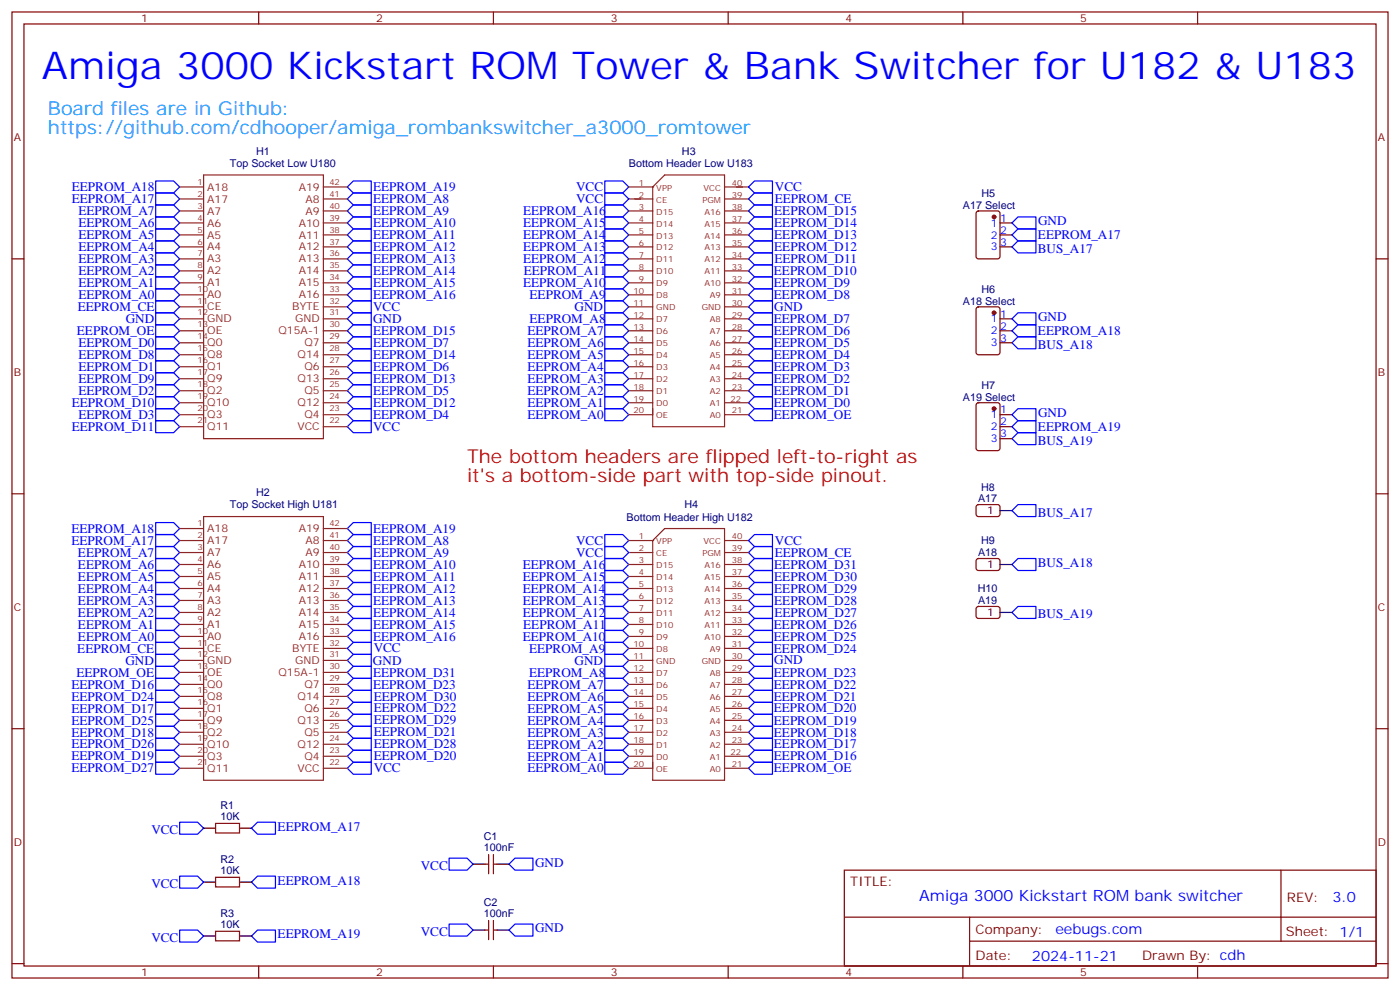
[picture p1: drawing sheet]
<svg xmlns="http://www.w3.org/2000/svg" width="412mm" height="291mm" viewBox="0 0 412 291" stroke-linecap="round" stroke-linejoin="round" font-family="sans-serif">
<g fill="none" stroke="#870000" stroke-width=".35">
<path d="M3.5 3.5h405.4v284.4h-405.4zM7.1 7.1h398.2v277.2h-398.2zM76.2 3.5v3.6M145.3 3.5v3.6M214.5 3.5v3.6M283.6 3.5v3.6M352.8 3.5v3.6M3.5 76.2h3.6M287.7 62.3l.5-.2h5.7l.6 .4 .1 13-.5 .6-5.9 .1-.6-.5-.1-12.9zM294.6 65.6h3.5M294.6 69.1h3.5M294.6 72.7h3.5"/>
<path d="M405.3 76.2h3.6M287.7 90.5l.5-.2h5.7l.6 .4 .1 13-.5 .7h-5.9l-.6-.4-.1-13zM294.6 93.8h3.5M294.6 97.4h3.5M287.7 118.7l.5-.2h5.7l.6 .5 .1 12.9-.5 .7h-5.9l-.6-.4-.1-13zM294.6 100.9h3.5M294.6 122.1h3.5M294.6 125.6h3.5M294.6 129.1h3.5M3.5 145.3h3.6M287.7 148.7l.5-.2 5.9 .1 .5 .6-.1 2.4-.6 .4h-6l-.4-.7v-2.1zM405.3 145.3h3.6"/>
<path d="M287.7 164.6l.5-.2h5.9l.5 .7-.1 2.4-.6 .4h-6l-.4-.7v-2.1zM287.7 178.7l.5-.2 5.9 .1 .5 .6-.1 2.4-.6 .4h-6l-.4-.7v-2.1zM3.5 214.5h3.6M405.3 214.5h3.6M63.5 258.2h7.1v2.9h-7.1zM63.5 242.4h7.1v2.8h-7.1zM248.7 256.1h156.6v28.2h-156.6zM377.3 256.1v20.9M63.5 274.1h7.1v2.8h-7.1zM248.7 270h156.5M285.6 277h119.6M285.6 270v14.1"/>
<path d="M3.5 283.6h3.6M76.2 284.3v3.6M145.3 284.3v3.6M214.5 284.3v3.6M283.6 284.3v3.6M352.8 284.3v3.6M405.3 283.6h3.6"/>
</g>
<g fill="none" stroke="#00f" stroke-width=".35">
<path d="M45.9 53.3h5.3l1.7 1.7-1.7 1.8h-5.3zM45.9 56.8h5.3l1.7 1.8-1.7 1.7h-5.3zM104.1 53.3h5.3v3.5h-5.3l-1.8-1.8zM104.1 56.8h5.3v3.5h-5.3l-1.8-1.7zM178.2 53.3h5.2l1.8 1.7-1.8 1.8h-5.2zM220.5 58.6l1.7-1.8h5.3v3.5h-5.3zM45.9 60.3h5.3l1.7 1.8-1.7 1.8h-5.3zM45.9 63.9h5.3l1.7 1.7-1.7 1.8h-5.3zM45.9 67.4h5.3l1.7 1.7-1.7 1.8h-5.3zM45.9 70.9h5.3l1.7 1.8-1.7 1.7h-5.3zM45.9 74.4h5.3l1.7 1.8-1.7 1.8h-5.3zM45.9 78h5.3l1.7 1.7-1.7 1.8h-5.3z"/>
<path d="M104.1 60.3h5.3v3.6h-5.3l-1.8-1.8zM104.1 63.9h5.3v3.5h-5.3l-1.8-1.8zM104.1 67.4h5.3v3.5h-5.3l-1.8-1.8zM104.1 70.9h5.3v3.5h-5.3l-1.8-1.7zM104.1 74.4h5.3v3.6h-5.3l-1.8-1.8zM104.1 78h5.3v3.5h-5.3l-1.8-1.8zM178.2 60.3h5.2l1.8 1.8-1.8 1.8h-5.2zM178.2 63.9h5.2l1.8 1.7-1.8 1.8h-5.2zM178.2 67.4h5.2l1.8 1.7-1.8 1.8h-5.2zM178.2 70.9h5.2l1.8 1.8-1.8 1.7h-5.2zM178.2 74.4h5.2l1.8 1.8-1.8 1.8h-5.2zM178.2 78h5.2l1.8 1.7-1.8 1.8h-5.2z"/>
<path d="M220.5 79.7l1.7-1.7h5.3v3.5h-5.3zM220.5 76.2l1.7-1.8h5.3v3.6h-5.3zM222.2 70.9h5.3v3.5h-5.3l-1.7-1.7zM222.2 67.4h5.3v3.5h-5.3l-1.7-1.8zM222.2 63.9h5.3v3.5h-5.3l-1.7-1.8zM222.2 60.3h5.3v3.6h-5.3l-1.7-1.8zM298.1 65.6l1.8-1.7h5.3v3.5h-5.3zM298.1 69.1l1.8-1.7h5.3v3.5h-5.3zM298.1 72.7l1.8-1.8h5.3v3.5h-5.3zM45.9 81.5h5.3l1.7 1.8-1.7 1.7h-5.3zM45.9 85h5.3l1.7 1.8-1.7 1.7h-5.3zM45.9 88.5h5.3l1.7 1.8-1.7 1.8h-5.3z"/>
<path d="M45.9 92.1h5.3l1.7 1.7-1.7 1.8h-5.3zM45.9 95.6h5.3l1.7 1.8-1.7 1.7h-5.3zM45.9 99.1h5.3l1.7 1.8-1.7 1.8h-5.3zM104.1 81.5h5.3v3.5h-5.3l-1.8-1.7zM104.1 85h5.3v3.5h-5.3l-1.8-1.7zM104.1 92.1h5.3v3.5h-5.3l-1.8-1.8zM104.1 99.1h5.3v3.6h-5.3l-1.8-1.8zM104.1 95.6h5.3v3.5h-5.3l-1.8-1.7zM178.2 88.5h5.2l1.8 1.8-1.8 1.8h-5.2zM178.2 99.1h5.2l1.8 1.8-1.8 1.8h-5.2zM178.2 95.6h5.2l1.8 1.8-1.8 1.7h-5.2zM178.2 81.5h5.2l1.8 1.8-1.8 1.7h-5.2z"/>
<path d="M178.2 85h5.2l1.8 1.8-1.8 1.7h-5.2zM178.2 92.1h5.2l1.8 1.7-1.8 1.8h-5.2zM220.5 86.8l1.7-1.8h5.3v3.5h-5.3zM220.5 83.3l1.7-1.8h5.3v3.5h-5.3zM222.2 88.5h5.3v3.6h-5.3l-1.7-1.8zM222.2 92.1h5.3v3.5h-5.3l-1.7-1.8zM222.2 95.6h5.3v3.5h-5.3l-1.7-1.7zM222.2 99.1h5.3v3.6h-5.3l-1.7-1.8zM298.1 97.4l1.8-1.8h5.3v3.5h-5.3zM298.1 93.8l1.8-1.7h5.3v3.5h-5.3zM299.9 99.1h5.3v3.6h-5.3l-1.8-1.8zM45.9 102.7h5.3l1.7 1.7-1.7 1.8h-5.3z"/>
<path d="M45.9 106.2h5.3l1.7 1.8-1.7 1.7h-5.3zM45.9 109.7h5.3l1.7 1.8-1.7 1.7h-5.3zM45.9 113.2h5.3l1.7 1.8-1.7 1.8h-5.3zM45.9 116.8h5.3l1.7 1.7-1.7 1.8h-5.3zM104.1 116.8h5.3v3.5h-5.3l-1.8-1.8zM104.1 113.2h5.3v3.6h-5.3l-1.8-1.8zM104.1 109.7h5.3v3.5h-5.3l-1.8-1.7zM104.1 106.2h5.3v3.5h-5.3l-1.8-1.7zM104.1 102.7h5.3v3.5h-5.3l-1.8-1.8zM178.2 116.8h5.2l1.8 1.7-1.8 1.8h-5.2zM178.2 113.2h5.2l1.8 1.8-1.8 1.8h-5.2zM178.2 109.7h5.2l1.8 1.8-1.8 1.7h-5.2z"/>
<path d="M178.2 106.2h5.2l1.8 1.8-1.8 1.7h-5.2zM178.2 102.7h5.2l1.8 1.7-1.8 1.8h-5.2zM220.5 108l1.7-1.8h5.3v3.5h-5.3zM220.5 111.5l1.7-1.8h5.3v3.5h-5.3zM220.5 115l1.7-1.8h5.3v3.6h-5.3zM220.5 118.5l1.7-1.7h5.3v3.5h-5.3zM222.2 102.7h5.3v3.5h-5.3l-1.7-1.8zM45.9 120.3h5.3l1.7 1.8-1.7 1.7h-5.3zM45.9 123.8h5.3l1.7 1.8-1.7 1.8h-5.3zM104.1 123.8h5.3v3.6h-5.3l-1.8-1.8zM104.1 120.3h5.3v3.5h-5.3l-1.8-1.7zM178.2 120.3h5.2l1.8 1.8-1.8 1.7h-5.2z"/>
<path d="M220.5 122.1l1.7-1.8h5.3v3.5h-5.3zM298.1 125.6l1.8-1.8h5.3v3.6h-5.3zM298.1 122.1l1.8-1.8h5.3v3.5h-5.3zM299.9 127.4h5.3v3.5h-5.3l-1.8-1.8zM45.9 157.3h5.3l1.7 1.8-1.7 1.8h-5.3zM45.9 153.8h5.3l1.7 1.8-1.7 1.7h-5.3zM104.1 157.3h5.3v3.6h-5.3l-1.8-1.8zM104.1 153.8h5.3v3.5h-5.3l-1.8-1.7zM178.2 157.3h5.2l1.8 1.8-1.8 1.8h-5.2zM299.9 148.5h5.3v3.5h-5.3l-1.8-1.7zM45.9 178.5h5.3l1.7 1.8-1.7 1.7h-5.3zM45.9 175h5.3l1.7 1.7-1.7 1.8h-5.3z"/>
<path d="M45.9 171.5h5.3l1.7 1.7-1.7 1.8h-5.3zM45.9 167.9h5.3l1.7 1.8-1.7 1.8h-5.3zM45.9 164.4h5.3l1.7 1.8-1.7 1.7h-5.3zM45.9 160.9h5.3l1.7 1.7-1.7 1.8h-5.3zM104.1 178.5h5.3v3.5h-5.3l-1.8-1.7zM104.1 175h5.3v3.5h-5.3l-1.8-1.8zM104.1 171.5h5.3v3.5h-5.3l-1.8-1.8zM104.1 167.9h5.3v3.6h-5.3l-1.8-1.8zM104.1 164.4h5.3v3.5h-5.3l-1.8-1.7zM104.1 160.9h5.3v3.5h-5.3l-1.8-1.8zM178.2 178.5h5.2l1.8 1.8-1.8 1.7h-5.2zM178.2 175h5.2l1.8 1.7-1.8 1.8h-5.2z"/>
<path d="M178.2 171.5h5.2l1.8 1.7-1.8 1.8h-5.2zM178.2 167.9h5.2l1.8 1.8-1.8 1.8h-5.2zM178.2 164.4h5.2l1.8 1.8-1.8 1.7h-5.2zM220.5 162.6l1.7-1.7h5.3v3.5h-5.3zM222.2 164.4h5.3v3.5h-5.3l-1.7-1.7zM222.2 167.9h5.3v3.6h-5.3l-1.7-1.8zM222.2 171.5h5.3v3.5h-5.3l-1.7-1.8zM222.2 175h5.3v3.5h-5.3l-1.7-1.8zM298.1 166.2l1.8-1.8h5.3v3.5h-5.3zM45.9 199.7h5.3l1.7 1.7-1.7 1.8h-5.3zM45.9 196.1h5.3l1.7 1.8-1.7 1.8h-5.3zM45.9 192.6h5.3l1.7 1.8-1.7 1.7h-5.3z"/>
<path d="M45.9 189.1h5.3l1.7 1.8-1.7 1.7h-5.3zM45.9 185.6h5.3l1.7 1.7-1.7 1.8h-5.3zM45.9 182h5.3l1.7 1.8-1.7 1.8h-5.3zM104.1 196.1h5.3v3.6h-5.3l-1.8-1.8zM104.1 199.7h5.3v3.5h-5.3l-1.8-1.8zM104.1 192.6h5.3v3.5h-5.3l-1.8-1.7zM104.1 185.6h5.3v3.5h-5.3l-1.8-1.8zM104.1 182h5.3v3.6h-5.3l-1.8-1.8zM178.2 196.1h5.2l1.8 1.8-1.8 1.8h-5.2zM178.2 189.1h5.2l1.8 1.8-1.8 1.7h-5.2zM178.2 185.6h5.2l1.8 1.7-1.8 1.8h-5.2zM178.2 182h5.2l1.8 1.8-1.8 1.8h-5.2z"/>
<path d="M178.2 199.7h5.2l1.8 1.7-1.8 1.8h-5.2zM178.2 192.6h5.2l1.8 1.8-1.8 1.7h-5.2zM220.5 180.3l1.7-1.8h5.3v3.5h-5.3zM220.5 183.8l1.7-1.8h5.3v3.6h-5.3zM220.5 187.3l1.7-1.7h5.3v3.5h-5.3zM220.5 190.9l1.7-1.8h5.3v3.5h-5.3zM222.2 199.7h5.3v3.5h-5.3l-1.7-1.8zM222.2 196.1h5.3v3.6h-5.3l-1.7-1.8zM222.2 192.6h5.3v3.5h-5.3l-1.7-1.7zM298.1 180.3l1.8-1.8h5.3v3.5h-5.3zM45.9 217.3h5.3l1.7 1.8-1.7 1.7h-5.3zM45.9 213.8h5.3l1.7 1.7-1.7 1.8h-5.3z"/>
<path d="M45.9 210.3h5.3l1.7 1.7-1.7 1.8h-5.3zM45.9 206.7h5.3l1.7 1.8-1.7 1.8h-5.3zM45.9 203.2h5.3l1.7 1.8-1.7 1.7h-5.3zM102.3 219.1l1.8-1.8h5.3v3.5h-5.3zM104.1 203.2h5.3v3.5h-5.3l-1.8-1.7zM104.1 206.7h5.3v3.6h-5.3l-1.8-1.8zM104.1 210.3h5.3v3.5h-5.3l-1.8-1.8zM104.1 213.8h5.3v3.5h-5.3l-1.8-1.8zM178.2 203.2h5.2l1.8 1.8-1.8 1.7h-5.2zM178.2 206.7h5.2l1.8 1.8-1.8 1.8h-5.2zM178.2 210.3h5.2l1.8 1.7-1.8 1.8h-5.2zM178.2 213.8h5.2l1.8 1.7-1.8 1.8h-5.2z"/>
<path d="M178.2 217.3h5.2l1.8 1.8-1.8 1.7h-5.2zM220.5 219.1l1.7-1.8h5.3v3.5h-5.3zM220.5 215.5l1.7-1.7h5.3v3.5h-5.3zM220.5 212l1.7-1.7h5.3v3.5h-5.3zM222.2 206.7h5.3v3.6h-5.3l-1.7-1.8zM222.2 203.2h5.3v3.5h-5.3l-1.7-1.7zM45.9 224.4h5.3l1.7 1.7-1.7 1.8h-5.3zM45.9 220.8h5.3l1.7 1.8-1.7 1.8h-5.3zM104.1 220.8h5.3v3.6h-5.3l-1.8-1.8zM104.1 224.4h5.3v3.5h-5.3l-1.8-1.8zM178.2 220.8h5.2l1.8 1.8-1.8 1.8h-5.2zM178.2 224.4h5.2l1.8 1.7-1.8 1.8h-5.2z"/>
<path d="M220.5 222.6l1.7-1.8h5.3v3.6h-5.3zM220.5 226.1l1.7-1.7h5.3v3.5h-5.3zM52.9 257.9h5.3l1.8 1.7-1.8 1.8h-5.3zM52.9 242h5.3l1.8 1.8-1.8 1.7h-5.3zM74.1 259.6l1.7-1.7h5.3v3.5h-5.3zM74.1 243.8l1.7-1.8h5.3v3.5h-5.3zM52.9 273.8h5.3l1.8 1.7-1.8 1.8h-5.3zM74.1 275.5l1.7-1.7h5.3v3.5h-5.3z"/>
</g>
<g fill="#870000" stroke="#870000" stroke-width=".35">
<circle cx="292.8" cy="92.1" r=".53"/>
<circle cx="292.8" cy="120.3" r=".53"/>
<circle cx="292.8" cy="63.9" r=".53"/>
</g>
<path d="M294.6 150.3h3.5M294.6 166.2h3.5M294.6 180.3h3.5M60 259.6h3.5M60 243.8h3.5M70.6 259.6h3.5M70.6 243.8h3.5M60 275.5h3.5M70.6 275.5h3.5" fill="none" stroke="#000" stroke-width=".35"/>
<path d="M187 58.6h1.7M217 55h1.7" fill="none" stroke="#008700" stroke-width=".35"/>
<g fill="none" stroke="#8c2424" stroke-width=".35">
<path d="M52.9 55h7.1M52.9 58.6h7.1M60 51.5h35.2v77.6h-35.2zM95.2 55h7.1M95.2 58.6h7.1M185.2 55h7.1M185.2 58.6h7.1M192.3 55l3.5-3.5h17.6v74.1h-21.1zM213.4 55h7.1M213.4 58.6h7.1M52.9 62.1h7.1M52.9 65.6h7.1"/>
<path d="M52.9 69.1h7.1M52.9 72.7h7.1M52.9 76.2h7.1M52.9 79.7h7.1M95.2 62.1h7.1M95.2 65.6h7.1M95.2 69.1h7.1M95.2 72.7h7.1M95.2 76.2h7.1M95.2 79.7h7.1M185.2 62.1h7.1M185.2 65.6h7.1"/>
<path d="M185.2 69.1h7.1M185.2 72.7h7.1M185.2 76.2h7.1M185.2 79.7h7.1M213.4 62.1h7.1M213.4 65.6h7.1M213.4 69.1h7.1M213.4 72.7h7.1M213.4 76.2h7.1M213.4 79.7h7.1M52.9 83.3h7.1M52.9 86.8h7.1"/>
<path d="M52.9 90.3h7.1M52.9 93.8h7.1M52.9 97.4h7.1M95.2 83.3h7.1M95.2 86.8h7.1M95.2 90.3h7.1M95.2 93.8h7.1M95.2 97.4h7.1M185.2 83.3h7.1M185.2 86.8h7.1M185.2 90.3h7.1M185.2 93.8h7.1"/>
<path d="M185.2 97.4h7.1M213.4 83.3h7.1M213.4 86.8h7.1M213.4 90.3h7.1M213.4 93.8h7.1M213.4 97.4h7.1M52.9 100.9h7.1M52.9 104.4h7.1M52.9 108h7.1M52.9 111.5h7.1M52.9 115h7.1M52.9 118.5h7.1"/>
<path d="M95.2 100.9h7.1M95.2 104.4h7.1M95.2 108h7.1M95.2 111.5h7.1M95.2 115h7.1M95.2 118.5h7.1M185.2 100.9h7.1M185.2 104.4h7.1M185.2 108h7.1M185.2 111.5h7.1M185.2 115h7.1M185.2 118.5h7.1"/>
<path d="M213.4 100.9h7.1M213.4 104.4h7.1M213.4 108h7.1M213.4 111.5h7.1M213.4 115h7.1M213.4 118.5h7.1M52.9 122.1h7.1M52.9 125.6h7.1M95.2 122.1h7.1M95.2 125.6h7.1M185.2 122.1h7.1M213.4 122.1h7.1"/>
<path d="M52.9 155.6h7.1M52.9 159.1h7.1M60 152h35.2v77.7h-35.2zM95.2 155.6h7.1M95.2 159.1h7.1M52.9 162.6h7.1M52.9 166.2h7.1M52.9 169.7h7.1M52.9 173.2h7.1M52.9 176.7h7.1M95.2 162.6h7.1M95.2 166.2h7.1"/>
<path d="M95.2 169.7h7.1M95.2 173.2h7.1M95.2 176.7h7.1M52.9 180.3h7.1M52.9 183.8h7.1M52.9 187.3h7.1M52.9 190.9h7.1M52.9 194.4h7.1M52.9 197.9h7.1M95.2 180.3h7.1M95.2 183.8h7.1M95.2 187.3h7.1"/>
<path d="M95.2 190.9h7.1M95.2 194.4h7.1M95.2 197.9h7.1M52.9 201.4h7.1M52.9 205h7.1M52.9 208.5h7.1M52.9 212h7.1M52.9 215.5h7.1M52.9 219.1h7.1M95.2 201.4h7.1M95.2 205h7.1M95.2 208.5h7.1"/>
<path d="M95.2 212h7.1M95.2 215.5h7.1M95.2 219.1h7.1M52.9 222.6h7.1M52.9 226.1h7.1M95.2 222.6h7.1M95.2 226.1h7.1"/>
</g>
<circle cx="192.3" cy="55" r=".18" fill="#8c2424"/>
<g fill="none" stroke="#8c2424" stroke-width=".35">
<path d="M185.2 159.1h7.1M192.3 159.1l3.5-3.5h17.6v74.1h-21.1zM213.4 159.1h7.1M185.2 162.6h7.1M185.2 166.2h7.1M185.2 169.7h7.1M185.2 173.2h7.1M185.2 176.7h7.1M213.4 162.6h7.1M213.4 166.2h7.1M213.4 169.7h7.1M213.4 173.2h7.1"/>
<path d="M213.4 176.7h7.1M185.2 180.3h7.1M185.2 183.8h7.1M185.2 187.3h7.1M185.2 190.9h7.1M185.2 194.4h7.1M185.2 197.9h7.1M213.4 180.3h7.1M213.4 183.8h7.1M213.4 187.3h7.1M213.4 190.9h7.1M213.4 194.4h7.1"/>
<path d="M213.4 197.9h7.1M185.2 201.4h7.1M185.2 205h7.1M185.2 208.5h7.1M185.2 212h7.1M185.2 215.5h7.1M185.2 219.1h7.1M213.4 201.4h7.1M213.4 205h7.1M213.4 208.5h7.1M213.4 212h7.1M213.4 215.5h7.1"/>
<path d="M213.4 219.1h7.1M185.2 222.6h7.1M185.2 226.1h7.1M213.4 222.6h7.1M213.4 226.1h7.1"/>
</g>
<circle cx="192.3" cy="159.1" r=".18" fill="#8c2424"/>
<path d="M178.2 56.8h5.2l1.8 1.8-1.8 1.7h-5.2zM222.2 53.3h5.3v3.5h-5.3l-1.7-1.8zM104.1 88.5h5.3v3.6h-5.3l-1.8-1.8zM222.2 157.3h5.3v3.6h-5.3l-1.7-1.8zM178.2 160.9h5.2l1.8 1.7-1.8 1.8h-5.2zM104.1 189.1h5.3v3.5h-5.3l-1.8-1.7zM132.3 252.6h5.3l1.7 1.8-1.7 1.7h-5.3zM149.9 254.4l1.8-1.8h5.3v3.5h-5.3zM132.3 272h5.3l1.7 1.8-1.7 1.7h-5.3zM149.9 273.8l1.8-1.8h5.3v3.5h-5.3z" fill="none" stroke="#00f" stroke-width=".35"/>
<path d="M142.9 254.4h1M143.9 251.5v5.7M145.3 251.5v5.7M145.3 254.4h1.1M142.9 273.8h1M143.9 270.9v5.7M145.3 270.9v5.7M145.3 273.8h1.1" fill="none" stroke="#870000" stroke-width=".35"/>
<path d="M139.3 254.4h3.6M146.4 254.4h3.5M139.3 273.8h3.6M146.4 273.8h3.5" fill="none" stroke="#000" stroke-width=".35"/>
<text font-size="11.3" fill="#00f" x="12.3" y="23.3">Amiga 3000 Kickstart ROM Tower &amp; Bank Switcher for U182 &amp; U183</text>
<g font-size="5.6" fill="#09f">
<text x="14.1" y="33.9">Board files are in Github:</text>
<text x="14.1" y="39.5">https://github.com/cdhooper/amiga_rombankswitcher_a3000_romtower</text>
</g>
<g font-size="5.6" fill="#f00">
<text x="137.6" y="136.2">The bottom headers are flipped left-to-right as</text>
<text x="137.6" y="141.8">it's a bottom-side part with top-side pinout.</text>
</g>
<text font-size="4.6" fill="#00f" x="270.8" y="265.1">Amiga 3000 Kickstart ROM bank switcher</text>
<g font-size="4.2" fill="#00f">
<text x="392.5" y="265.4">3.0</text>
<text x="310.9" y="274.9">eebugs.com</text>
<text x="304" y="282.7">2024-11-21</text>
</g>
<g font-size="3.9" fill="#00f">
<text x="21.1" y="56.3">EEPROM_A18</text>
<text x="21.1" y="59.8">EEPROM_A17</text>
<text x="109.9" y="56.3">EEPROM_A19</text>
<text x="109.9" y="59.8">EEPROM_A8</text>
<text x="169.7" y="56.2">VCC</text>
<text x="169.7" y="59.7">VCC</text>
<text x="228.2" y="59.8">EEPROM_CE</text>
<text x="228.3" y="56.2">VCC</text>
<text x="23.1" y="63.3">EEPROM_A7</text>
<text x="109.9" y="63.3">EEPROM_A9</text>
<text x="154.1" y="63.3">EEPROM_A16</text>
<text x="228.1" y="63.3">EEPROM_D15</text>
<text x="23.1" y="66.9">EEPROM_A6</text>
<text x="23.1" y="70.4">EEPROM_A5</text>
<text x="109.9" y="66.9">EEPROM_A10</text>
<text x="109.9" y="70.4">EEPROM_A11</text>
<text x="154.1" y="66.9">EEPROM_A15</text>
<text x="154.1" y="70.4">EEPROM_A14</text>
<text x="228.1" y="70.4">EEPROM_D13</text>
<text x="228.1" y="66.9">EEPROM_D14</text>
<text x="305.8" y="70.4">EEPROM_A17</text>
<text x="305.8" y="66.3">GND</text>
<text x="23.1" y="73.9">EEPROM_A4</text>
<text x="23.1" y="77.4">EEPROM_A3</text>
<text x="109.9" y="73.9">EEPROM_A12</text>
<text x="109.9" y="77.5">EEPROM_A13</text>
<text x="154.1" y="73.9">EEPROM_A13</text>
<text x="154.1" y="77.4">EEPROM_A12</text>
<text x="228.1" y="73.9">EEPROM_D12</text>
<text x="228.2" y="77.4">EEPROM_D11</text>
<text x="305.7" y="74.4">BUS_A17</text>
<text x="23.1" y="81">EEPROM_A2</text>
<text x="109.9" y="81">EEPROM_A14</text>
<text x="154.3" y="81">EEPROM_A11</text>
<text x="228" y="81">EEPROM_D10</text>
<text x="23.1" y="84.5">EEPROM_A1</text>
<text x="23.1" y="88">EEPROM_A0</text>
<text x="109.9" y="84.5">EEPROM_A15</text>
<text x="109.9" y="88">EEPROM_A16</text>
<text x="154.1" y="84.5">EEPROM_A10</text>
<text x="156" y="88">EEPROM_A9</text>
<text x="228" y="88">EEPROM_D8</text>
<text x="228" y="84.5">EEPROM_D9</text>
<text x="22.9" y="91.5">EEPROM_CE</text>
<text x="37.1" y="95.1">GND</text>
<text x="109.9" y="95.1">GND</text>
<text x="109.9" y="91.6">VCC</text>
<text x="156" y="95.1">EEPROM_A8</text>
<text x="169.3" y="91.5">GND</text>
<text x="228" y="95.1">EEPROM_D7</text>
<text x="228.1" y="91.5">GND</text>
<text x="305.8" y="94.5">GND</text>
<text x="22.7" y="98.6">EEPROM_OE</text>
<text x="109.9" y="98.6">EEPROM_D15</text>
<text x="155.4" y="98.6">EEPROM_A7</text>
<text x="228" y="98.6">EEPROM_D6</text>
<text x="305.8" y="98.6">EEPROM_A18</text>
<text x="23.1" y="102.1">EEPROM_D0</text>
<text x="23.1" y="105.7">EEPROM_D8</text>
<text x="109.9" y="105.7">EEPROM_D14</text>
<text x="109.9" y="102.1">EEPROM_D7</text>
<text x="155.4" y="105.7">EEPROM_A5</text>
<text x="155.4" y="102.1">EEPROM_A6</text>
<text x="228" y="102.1">EEPROM_D5</text>
<text x="228" y="105.6">EEPROM_D4</text>
<text x="305.7" y="102.7">BUS_A18</text>
<text x="23.1" y="109.2">EEPROM_D1</text>
<text x="23.1" y="112.7">EEPROM_D9</text>
<text x="109.9" y="112.7">EEPROM_D13</text>
<text x="109.9" y="109.2">EEPROM_D6</text>
<text x="155.4" y="112.7">EEPROM_A3</text>
<text x="155.4" y="109.2">EEPROM_A4</text>
<text x="228" y="109.2">EEPROM_D3</text>
<text x="228" y="112.7">EEPROM_D2</text>
<text x="21.1" y="119.8">EEPROM_D10</text>
<text x="23.1" y="116.2">EEPROM_D2</text>
<text x="109.9" y="119.8">EEPROM_D12</text>
<text x="109.9" y="116.3">EEPROM_D5</text>
<text x="155.4" y="119.8">EEPROM_A1</text>
<text x="155.4" y="116.3">EEPROM_A2</text>
<text x="228" y="116.2">EEPROM_D1</text>
<text x="228" y="119.8">EEPROM_D0</text>
<text x="23.1" y="123.3">EEPROM_D3</text>
<text x="109.9" y="123.3">EEPROM_D4</text>
<text x="155.4" y="123.3">EEPROM_A0</text>
<text x="228" y="123.3">EEPROM_OE</text>
<text x="305.8" y="122.8">GND</text>
<text x="21.1" y="126.8">EEPROM_D11</text>
<text x="109.9" y="126.8">VCC</text>
<text x="305.7" y="130.9">BUS_A19</text>
<text x="305.8" y="126.8">EEPROM_A19</text>
<text x="305.7" y="152">BUS_A17</text>
<text x="21" y="160.3">EEPROM_A17</text>
<text x="21" y="156.8">EEPROM_A18</text>
<text x="109.9" y="160.3">EEPROM_A8</text>
<text x="109.9" y="156.8">EEPROM_A19</text>
<text x="169.7" y="160.3">VCC</text>
<text x="228.3" y="160.3">VCC</text>
<text x="23" y="167.4">EEPROM_A6</text>
<text x="23" y="163.9">EEPROM_A7</text>
<text x="109.9" y="167.4">EEPROM_A10</text>
<text x="109.9" y="163.9">EEPROM_A9</text>
<text x="154" y="167.4">EEPROM_A16</text>
<text x="169.7" y="163.8">VCC</text>
<text x="228.1" y="167.4">EEPROM_D31</text>
<text x="228.2" y="163.9">EEPROM_CE</text>
<text x="305.7" y="166.9">BUS_A18</text>
<text x="23" y="170.9">EEPROM_A5</text>
<text x="109.9" y="170.9">EEPROM_A11</text>
<text x="154" y="170.9">EEPROM_A15</text>
<text x="228.1" y="170.9">EEPROM_D30</text>
<text x="23" y="178">EEPROM_A3</text>
<text x="23" y="174.4">EEPROM_A4</text>
<text x="109.9" y="178">EEPROM_A13</text>
<text x="109.9" y="174.4">EEPROM_A12</text>
<text x="154" y="178">EEPROM_A13</text>
<text x="154" y="174.4">EEPROM_A14</text>
<text x="228.1" y="174.4">EEPROM_D29</text>
<text x="228.1" y="178">EEPROM_D28</text>
<text x="23" y="185">EEPROM_A1</text>
<text x="23" y="181.5">EEPROM_A2</text>
<text x="109.9" y="185">EEPROM_A15</text>
<text x="109.9" y="181.5">EEPROM_A14</text>
<text x="154" y="181.5">EEPROM_A12</text>
<text x="154.1" y="185">EEPROM_A11</text>
<text x="228" y="185">EEPROM_D26</text>
<text x="228.2" y="181.5">EEPROM_D27</text>
<text x="305.7" y="182">BUS_A19</text>
<text x="23" y="188.6">EEPROM_A0</text>
<text x="109.9" y="188.5">EEPROM_A16</text>
<text x="154" y="188.6">EEPROM_A10</text>
<text x="228" y="188.6">EEPROM_D25</text>
<text x="22.8" y="192.1">EEPROM_CE</text>
<text x="36.9" y="195.6">GND</text>
<text x="109.9" y="195.6">GND</text>
<text x="110.1" y="192">VCC</text>
<text x="155.9" y="192.1">EEPROM_A9</text>
<text x="169.3" y="195.6">GND</text>
<text x="228" y="192.1">EEPROM_D24</text>
<text x="228.1" y="195.6">GND</text>
<text x="21" y="202.7">EEPROM_D16</text>
<text x="22.5" y="199.1">EEPROM_OE</text>
<text x="109.9" y="199.1">EEPROM_D31</text>
<text x="109.9" y="202.7">EEPROM_D23</text>
<text x="155.4" y="202.7">EEPROM_A7</text>
<text x="155.9" y="199.1">EEPROM_A8</text>
<text x="228" y="202.7">EEPROM_D22</text>
<text x="228" y="199.2">EEPROM_D23</text>
<text x="21" y="209.7">EEPROM_D17</text>
<text x="21" y="206.2">EEPROM_D24</text>
<text x="110.1" y="206.2">EEPROM_D30</text>
<text x="110.1" y="209.7">EEPROM_D22</text>
<text x="155.4" y="206.2">EEPROM_A6</text>
<text x="155.4" y="209.7">EEPROM_A5</text>
<text x="228" y="209.7">EEPROM_D20</text>
<text x="228" y="206.2">EEPROM_D21</text>
<text x="21" y="213.3">EEPROM_D25</text>
<text x="110.1" y="213.2">EEPROM_D29</text>
<text x="155.4" y="213.3">EEPROM_A4</text>
<text x="228" y="213.3">EEPROM_D19</text>
<text x="21" y="220.3">EEPROM_D26</text>
<text x="21" y="216.8">EEPROM_D18</text>
<text x="110.1" y="216.8">EEPROM_D21</text>
<text x="110.1" y="220.3">EEPROM_D28</text>
<text x="155.4" y="216.8">EEPROM_A3</text>
<text x="155.4" y="220.3">EEPROM_A2</text>
<text x="228" y="220.3">EEPROM_D17</text>
<text x="228" y="216.8">EEPROM_D18</text>
<text x="21" y="227.4">EEPROM_D27</text>
<text x="21" y="223.8">EEPROM_D19</text>
<text x="110.1" y="223.8">EEPROM_D20</text>
<text x="110.1" y="227.4">VCC</text>
<text x="155.4" y="223.8">EEPROM_A1</text>
<text x="155.4" y="227.4">EEPROM_A0</text>
<text x="228" y="223.8">EEPROM_D16</text>
<text x="228" y="227.4">EEPROM_OE</text>
<text x="44.6" y="245.5">VCC</text>
<text x="81.8" y="244.5">EEPROM_A17</text>
<text x="124" y="256.1">VCC</text>
<text x="157.6" y="255.1">GND</text>
<text x="44.6" y="261.4">VCC</text>
<text x="81.8" y="260.3">EEPROM_A18</text>
<text x="124" y="275.5">VCC</text>
<text x="157.6" y="274.5">GND</text>
<text x="44.6" y="277.3">VCC</text>
<text x="81.8" y="276.2">EEPROM_A19</text>
</g>
<g font-size="3.9" fill="#800">
<text x="250.5" y="260.7">TITLE:</text>
<text x="379.1" y="265.4">REV:</text>
<text x="287.4" y="274.9">Company:</text>
<text x="378.7" y="275.5">Sheet: 1/1</text>
<text x="287.4" y="282.6">Date:</text>
<text x="336.4" y="282.7">Drawn By: cdh</text>
</g>
<g font-size="3.2" fill="#800">
<text x="41.6" y="6.5">1</text>
<text x="110.8" y="6.5">2</text>
<text x="179.9" y="6.5">3</text>
<text x="249.1" y="6.5">4</text>
<text x="318.2" y="6.5">5</text>
<text x="4.1" y="41.6">A</text>
<text x="405.9" y="41.6">A</text>
<text x="4.1" y="110.8">B</text>
<text x="405.9" y="110.8">B</text>
<text x="4.1" y="179.9">C</text>
<text x="405.9" y="179.9">C</text>
<text x="4.1" y="249.1">D</text>
<text x="405.9" y="249.1">D</text>
<text x="41.6" y="287.3">1</text>
<text x="110.8" y="287.3">2</text>
<text x="179.9" y="287.3">3</text>
<text x="249.1" y="287.3">4</text>
<text x="318.2" y="287.3">5</text>
</g>
<g font-size="3.2" fill="#000080">
<text x="75.5" y="45.6">H1</text>
<text x="200.9" y="45.6">H3</text>
<text x="67.7" y="49">Top Socket Low U180</text>
<text x="185.3" y="49.1">Bottom Header Low U183</text>
<text x="289.1" y="57.9">H5</text>
<text x="283.7" y="61.5">A17 Select</text>
<text x="283.7" y="89.7">A18 Select</text>
<text x="289.1" y="86.1">H6</text>
<text x="283.7" y="117.9">A19 Select</text>
<text x="289.1" y="114.4">H7</text>
<text x="67.7" y="149.6">Top Socket High U181</text>
<text x="75.5" y="146.1">H2</text>
<text x="201.6" y="149.6">H4</text>
<text x="288.1" y="147.9">A17</text>
<text x="289" y="144.4">H8</text>
<text x="184.6" y="153.4">Bottom Header High U182</text>
<text x="289" y="160.2">H9</text>
<text x="288.1" y="163.8">A18</text>
<text x="288" y="174.4">H10</text>
<text x="288.1" y="177.9">A19</text>
<text x="64.9" y="238.1">R1</text>
<text x="64.9" y="241.3">10K</text>
<text x="142.5" y="250.5">100nF</text>
<text x="142.5" y="247.3">C1</text>
<text x="64.9" y="257.2">10K</text>
<text x="64.9" y="254">R2</text>
<text x="64.9" y="269.9">R3</text>
<text x="142.5" y="269.9">100nF</text>
<text x="142.5" y="266.7">C2</text>
<text x="64.9" y="273.1">10K</text>
</g>
<g font-size="3.2" fill="#8d2323">
<text x="61" y="56.1">A18</text>
<text x="61" y="59.6">A17</text>
<text x="88" y="56.1">A19</text>
<text x="90" y="59.6">A8</text>
<text x="61" y="63.1">A7</text>
<text x="90" y="63.1">A9</text>
<text x="61" y="66.7">A6</text>
<text x="61" y="70.2">A5</text>
<text x="88" y="70.2">A11</text>
<text x="88" y="66.7">A10</text>
<text x="61" y="73.7">A4</text>
<text x="61" y="77.3">A3</text>
<text x="88" y="77.3">A13</text>
<text x="88" y="73.7">A12</text>
<text x="61" y="80.8">A2</text>
<text x="88" y="80.8">A14</text>
<text x="61" y="84.3">A1</text>
<text x="61" y="87.8">A0</text>
<text x="88" y="87.8">A16</text>
<text x="88" y="84.3">A15</text>
<text x="61" y="91.4">CE</text>
<text x="61" y="94.9">GND</text>
<text x="86.1" y="91.4">BYTE</text>
<text x="86.9" y="94.9">GND</text>
<text x="61" y="98.4">OE</text>
<text x="61" y="102">Q0</text>
<text x="82" y="98.4">Q15A-1</text>
<text x="89.7" y="102">Q7</text>
<text x="61" y="105.5">Q8</text>
<text x="87.7" y="105.5">Q14</text>
<text x="61" y="109">Q1</text>
<text x="61" y="112.5">Q9</text>
<text x="87.7" y="112.5">Q13</text>
<text x="89.7" y="109">Q6</text>
<text x="61" y="116.1">Q2</text>
<text x="61" y="119.6">Q10</text>
<text x="87.7" y="119.6">Q12</text>
<text x="89.7" y="116.1">Q5</text>
<text x="61" y="123.1">Q3</text>
<text x="89.7" y="123.1">Q4</text>
<text x="61" y="126.6">Q11</text>
<text x="87.6" y="126.6">VCC</text>
<text x="61" y="156.6">A18</text>
<text x="61" y="160.2">A17</text>
<text x="88" y="156.6">A19</text>
<text x="90" y="160.2">A8</text>
<text x="61" y="163.7">A7</text>
<text x="61" y="167.2">A6</text>
<text x="88" y="167.2">A10</text>
<text x="90" y="163.7">A9</text>
<text x="61" y="170.7">A5</text>
<text x="88" y="170.7">A11</text>
<text x="61" y="174.3">A4</text>
<text x="61" y="177.8">A3</text>
<text x="88" y="177.8">A13</text>
<text x="88" y="174.3">A12</text>
<text x="61" y="181.3">A2</text>
<text x="61" y="184.9">A1</text>
<text x="88" y="184.9">A15</text>
<text x="88" y="181.3">A14</text>
<text x="61" y="188.4">A0</text>
<text x="61" y="191.9">CE</text>
<text x="86.1" y="191.9">BYTE</text>
<text x="88" y="188.4">A16</text>
<text x="61" y="195.4">GND</text>
<text x="86.9" y="195.4">GND</text>
<text x="61" y="199">OE</text>
<text x="61" y="202.5">Q0</text>
<text x="82" y="199">Q15A-1</text>
<text x="89.7" y="202.5">Q7</text>
<text x="61" y="206">Q8</text>
<text x="61" y="209.6">Q1</text>
<text x="87.7" y="206">Q14</text>
<text x="89.7" y="209.6">Q6</text>
<text x="61" y="213.1">Q9</text>
<text x="87.7" y="213.1">Q13</text>
<text x="61" y="216.6">Q2</text>
<text x="61" y="220.1">Q10</text>
<text x="87.7" y="220.1">Q12</text>
<text x="89.7" y="216.6">Q5</text>
<text x="61" y="223.7">Q3</text>
<text x="61" y="227.2">Q11</text>
<text x="87.6" y="227.2">VCC</text>
<text x="89.7" y="223.7">Q4</text>
</g>
<g font-size="3.2" fill="#00f">
<text x="294.6" y="65.3">1</text>
<text x="291.8" y="66.7">1</text>
<text x="291.8" y="70.2">2</text>
<text x="294.6" y="68.8">2</text>
<text x="291.8" y="73.7">3</text>
<text x="294.6" y="72.3">3</text>
<text x="291.8" y="94.9">1</text>
<text x="294.6" y="93.5">1</text>
<text x="291.8" y="98.4">2</text>
<text x="291.8" y="102">3</text>
<text x="294.6" y="97">2</text>
<text x="294.6" y="100.5">3</text>
<text x="291.8" y="123.1">1</text>
<text x="294.6" y="121.7">1</text>
<text x="294.6" y="125.2">2</text>
<text x="291.8" y="126.6">2</text>
<text x="291.8" y="130.2">3</text>
<text x="294.6" y="128.8">3</text>
</g>
<g font-size="3.2">
<text x="290.8" y="151.3">1</text>
<text x="290.8" y="167.2">1</text>
<text x="290.8" y="181.3">1</text>
</g>
<g font-size="2.5" fill="#8d2323">
<text x="58.2" y="54.3">1</text>
<text x="58.2" y="57.9">2</text>
<text x="97" y="54.3">42</text>
<text x="97" y="57.9">41</text>
<text x="188.2" y="54.7">1</text>
<text x="188.2" y="58.2">2</text>
<text x="193.3" y="56.1">VPP</text>
<text x="193.3" y="59.6">CE</text>
<text x="206.9" y="59.6">PGM</text>
<text x="207.2" y="56.1">VCC</text>
<text x="215.5" y="58.2">39</text>
<text x="215.5" y="54.7">40</text>
<text x="58.2" y="61.4">3</text>
<text x="58.2" y="64.9">4</text>
<text x="97" y="61.4">40</text>
<text x="97" y="64.9">39</text>
<text x="188.2" y="61.7">3</text>
<text x="188.2" y="65.3">4</text>
<text x="193.3" y="63.1">D15</text>
<text x="207.5" y="63.1">A16</text>
<text x="215.5" y="65.3">37</text>
<text x="215.5" y="61.7">38</text>
<text x="58.2" y="68.4">5</text>
<text x="58.2" y="72">6</text>
<text x="97" y="68.4">38</text>
<text x="97" y="72">37</text>
<text x="188.2" y="68.8">5</text>
<text x="193.3" y="66.7">D14</text>
<text x="193.3" y="70.2">D13</text>
<text x="207.5" y="70.2">A14</text>
<text x="207.5" y="66.7">A15</text>
<text x="215.5" y="68.8">36</text>
<text x="58.2" y="75.5">7</text>
<text x="97" y="75.5">36</text>
<text x="188.2" y="72.3">6</text>
<text x="188.2" y="75.8">7</text>
<text x="193.3" y="73.7">D12</text>
<text x="193.3" y="77.3">D11</text>
<text x="207.5" y="77.3">A12</text>
<text x="207.5" y="73.7">A13</text>
<text x="215.5" y="75.8">34</text>
<text x="215.5" y="72.3">35</text>
<text x="58.2" y="79">8</text>
<text x="58.2" y="82.6">9</text>
<text x="97" y="79">35</text>
<text x="97" y="82.6">34</text>
<text x="188.2" y="79.4">8</text>
<text x="188.2" y="82.9">9</text>
<text x="193.3" y="80.8">D10</text>
<text x="207.5" y="80.8">A11</text>
<text x="215.5" y="82.9">32</text>
<text x="215.5" y="79.4">33</text>
<text x="58.2" y="86.1">10</text>
<text x="58.2" y="89.6">11</text>
<text x="97" y="86.1">33</text>
<text x="97" y="89.6">32</text>
<text x="186.7" y="86.4">10</text>
<text x="186.7" y="90">11</text>
<text x="193.3" y="84.3">D9</text>
<text x="193.3" y="87.8">D8</text>
<text x="207.5" y="84.3">A10</text>
<text x="209.1" y="87.8">A9</text>
<text x="215.5" y="90">30</text>
<text x="215.5" y="86.4">31</text>
<text x="58.2" y="92.8">12</text>
<text x="97" y="92.8">31</text>
<text x="186.7" y="93.5">12</text>
<text x="193.3" y="91.4">GND</text>
<text x="193.3" y="94.9">D7</text>
<text x="206.7" y="91.4">GND</text>
<text x="209.1" y="94.9">A8</text>
<text x="215.5" y="93.5">29</text>
<text x="58.2" y="96.3">13</text>
<text x="58.2" y="99.8">14</text>
<text x="97" y="96.3">30</text>
<text x="97" y="99.8">29</text>
<text x="186.7" y="97">13</text>
<text x="186.7" y="100.5">14</text>
<text x="193.3" y="98.4">D6</text>
<text x="193.3" y="102">D5</text>
<text x="209.1" y="102">A6</text>
<text x="209.1" y="98.4">A7</text>
<text x="215.5" y="100.5">27</text>
<text x="215.5" y="97">28</text>
<text x="58.2" y="103.4">15</text>
<text x="58.2" y="106.9">16</text>
<text x="97" y="103.4">28</text>
<text x="97" y="106.9">27</text>
<text x="186.7" y="104.1">15</text>
<text x="186.7" y="107.6">16</text>
<text x="193.3" y="105.5">D4</text>
<text x="209.1" y="105.5">A5</text>
<text x="215.5" y="107.6">25</text>
<text x="215.5" y="104.1">26</text>
<text x="58.2" y="110.4">17</text>
<text x="58.2" y="113.9">18</text>
<text x="97" y="110.4">26</text>
<text x="97" y="113.9">25</text>
<text x="186.7" y="111.1">17</text>
<text x="193.3" y="109">D3</text>
<text x="193.3" y="112.5">D2</text>
<text x="209.1" y="112.5">A3</text>
<text x="209.1" y="109">A4</text>
<text x="215.5" y="111.1">24</text>
<text x="58.2" y="117.5">19</text>
<text x="97" y="117.5">24</text>
<text x="186.7" y="114.7">18</text>
<text x="186.7" y="118.2">19</text>
<text x="193.3" y="116.1">D1</text>
<text x="193.3" y="119.6">D0</text>
<text x="209.1" y="119.6">A1</text>
<text x="209.1" y="116.1">A2</text>
<text x="215.2" y="118.2">22</text>
<text x="215.5" y="114.7">23</text>
<text x="58.2" y="121">20</text>
<text x="58.2" y="124.5">21</text>
<text x="97" y="121">23</text>
<text x="97" y="124.5">22</text>
<text x="186.7" y="121.7">20</text>
<text x="193.3" y="123.1">OE</text>
<text x="209.1" y="123.1">A0</text>
<text x="215.5" y="121.7">21</text>
<text x="58.2" y="154.9">1</text>
<text x="97" y="154.9">42</text>
<text x="58.2" y="161.9">3</text>
<text x="58.2" y="158.4">2</text>
<text x="97" y="158.4">41</text>
<text x="97" y="161.9">40</text>
<text x="188.2" y="158.8">1</text>
<text x="193.3" y="160.2">VPP</text>
<text x="207.2" y="160.2">VCC</text>
<text x="215.5" y="158.8">40</text>
<text x="58.2" y="165.5">4</text>
<text x="97" y="165.5">39</text>
<text x="188.2" y="162.3">2</text>
<text x="188.2" y="165.8">3</text>
<text x="193.3" y="163.7">CE</text>
<text x="193.3" y="167.2">D15</text>
<text x="206.9" y="163.7">PGM</text>
<text x="207.5" y="167.2">A16</text>
<text x="215.5" y="165.8">38</text>
<text x="215.5" y="162.3">39</text>
<text x="58.2" y="169">5</text>
<text x="58.2" y="172.5">6</text>
<text x="97" y="169">38</text>
<text x="97" y="172.5">37</text>
<text x="188.2" y="169.3">4</text>
<text x="188.2" y="172.9">5</text>
<text x="193.3" y="170.7">D14</text>
<text x="207.5" y="170.7">A15</text>
<text x="215.5" y="172.9">36</text>
<text x="215.5" y="169.3">37</text>
<text x="58.2" y="176">7</text>
<text x="58.2" y="179.6">8</text>
<text x="97" y="176">36</text>
<text x="97" y="179.6">35</text>
<text x="188.2" y="176.4">6</text>
<text x="188.2" y="179.9">7</text>
<text x="193.3" y="174.3">D13</text>
<text x="193.3" y="177.8">D12</text>
<text x="207.5" y="177.8">A13</text>
<text x="207.5" y="174.3">A14</text>
<text x="215.5" y="179.9">34</text>
<text x="215.5" y="176.4">35</text>
<text x="58.2" y="183.1">9</text>
<text x="97" y="183.1">34</text>
<text x="188.2" y="183.4">8</text>
<text x="193.3" y="181.3">D11</text>
<text x="193.3" y="184.9">D10</text>
<text x="207.5" y="184.9">A11</text>
<text x="207.5" y="181.3">A12</text>
<text x="215.5" y="183.4">33</text>
<text x="58.2" y="186.6">10</text>
<text x="58.2" y="190.1">11</text>
<text x="97" y="186.6">33</text>
<text x="97" y="190.1">32</text>
<text x="186.7" y="190.5">10</text>
<text x="188.2" y="187">9</text>
<text x="193.3" y="188.4">D9</text>
<text x="193.3" y="191.9">D8</text>
<text x="207.5" y="188.4">A10</text>
<text x="209.1" y="191.9">A9</text>
<text x="215.5" y="190.5">31</text>
<text x="215.5" y="187">32</text>
<text x="58.2" y="193.3">12</text>
<text x="58.2" y="196.9">13</text>
<text x="97" y="193.3">31</text>
<text x="97" y="196.9">30</text>
<text x="186.7" y="194">11</text>
<text x="186.7" y="197.6">12</text>
<text x="193.3" y="195.4">GND</text>
<text x="206.7" y="195.4">GND</text>
<text x="215.5" y="197.6">29</text>
<text x="215.5" y="194">30</text>
<text x="58.2" y="200.4">14</text>
<text x="58.2" y="203.9">15</text>
<text x="97" y="200.4">29</text>
<text x="97" y="203.9">28</text>
<text x="186.7" y="201.1">13</text>
<text x="193.3" y="199">D7</text>
<text x="193.3" y="202.5">D6</text>
<text x="209.1" y="202.5">A7</text>
<text x="209.1" y="199">A8</text>
<text x="215.5" y="201.1">28</text>
<text x="58.2" y="207.4">16</text>
<text x="97" y="207.4">27</text>
<text x="186.7" y="204.6">14</text>
<text x="186.7" y="208.1">15</text>
<text x="193.3" y="206">D5</text>
<text x="193.3" y="209.6">D4</text>
<text x="209.1" y="209.6">A5</text>
<text x="209.1" y="206">A6</text>
<text x="215.5" y="208.1">26</text>
<text x="215.5" y="204.6">27</text>
<text x="58.2" y="211">17</text>
<text x="58.2" y="214.5">18</text>
<text x="97" y="211">26</text>
<text x="97" y="214.5">25</text>
<text x="186.7" y="211.7">16</text>
<text x="186.7" y="215.2">17</text>
<text x="193.3" y="213.1">D3</text>
<text x="209.1" y="213.1">A4</text>
<text x="215.5" y="215.2">24</text>
<text x="215.5" y="211.7">25</text>
<text x="58.2" y="218">19</text>
<text x="58.2" y="221.5">20</text>
<text x="97" y="218">24</text>
<text x="97" y="221.5">23</text>
<text x="186.7" y="218.7">18</text>
<text x="193.3" y="216.6">D2</text>
<text x="193.3" y="220.1">D1</text>
<text x="209.1" y="220.1">A2</text>
<text x="209.1" y="216.6">A3</text>
<text x="215.5" y="218.7">23</text>
<text x="58.2" y="225.1">21</text>
<text x="97" y="225.1">22</text>
<text x="186.7" y="222.2">19</text>
<text x="186.7" y="225.8">20</text>
<text x="193.3" y="223.7">D0</text>
<text x="193.3" y="227.2">OE</text>
<text x="209.1" y="227.2">A0</text>
<text x="209.1" y="223.7">A1</text>
<text x="215.2" y="222.2">22</text>
<text x="215.5" y="225.8">21</text>
</g>
</svg>
